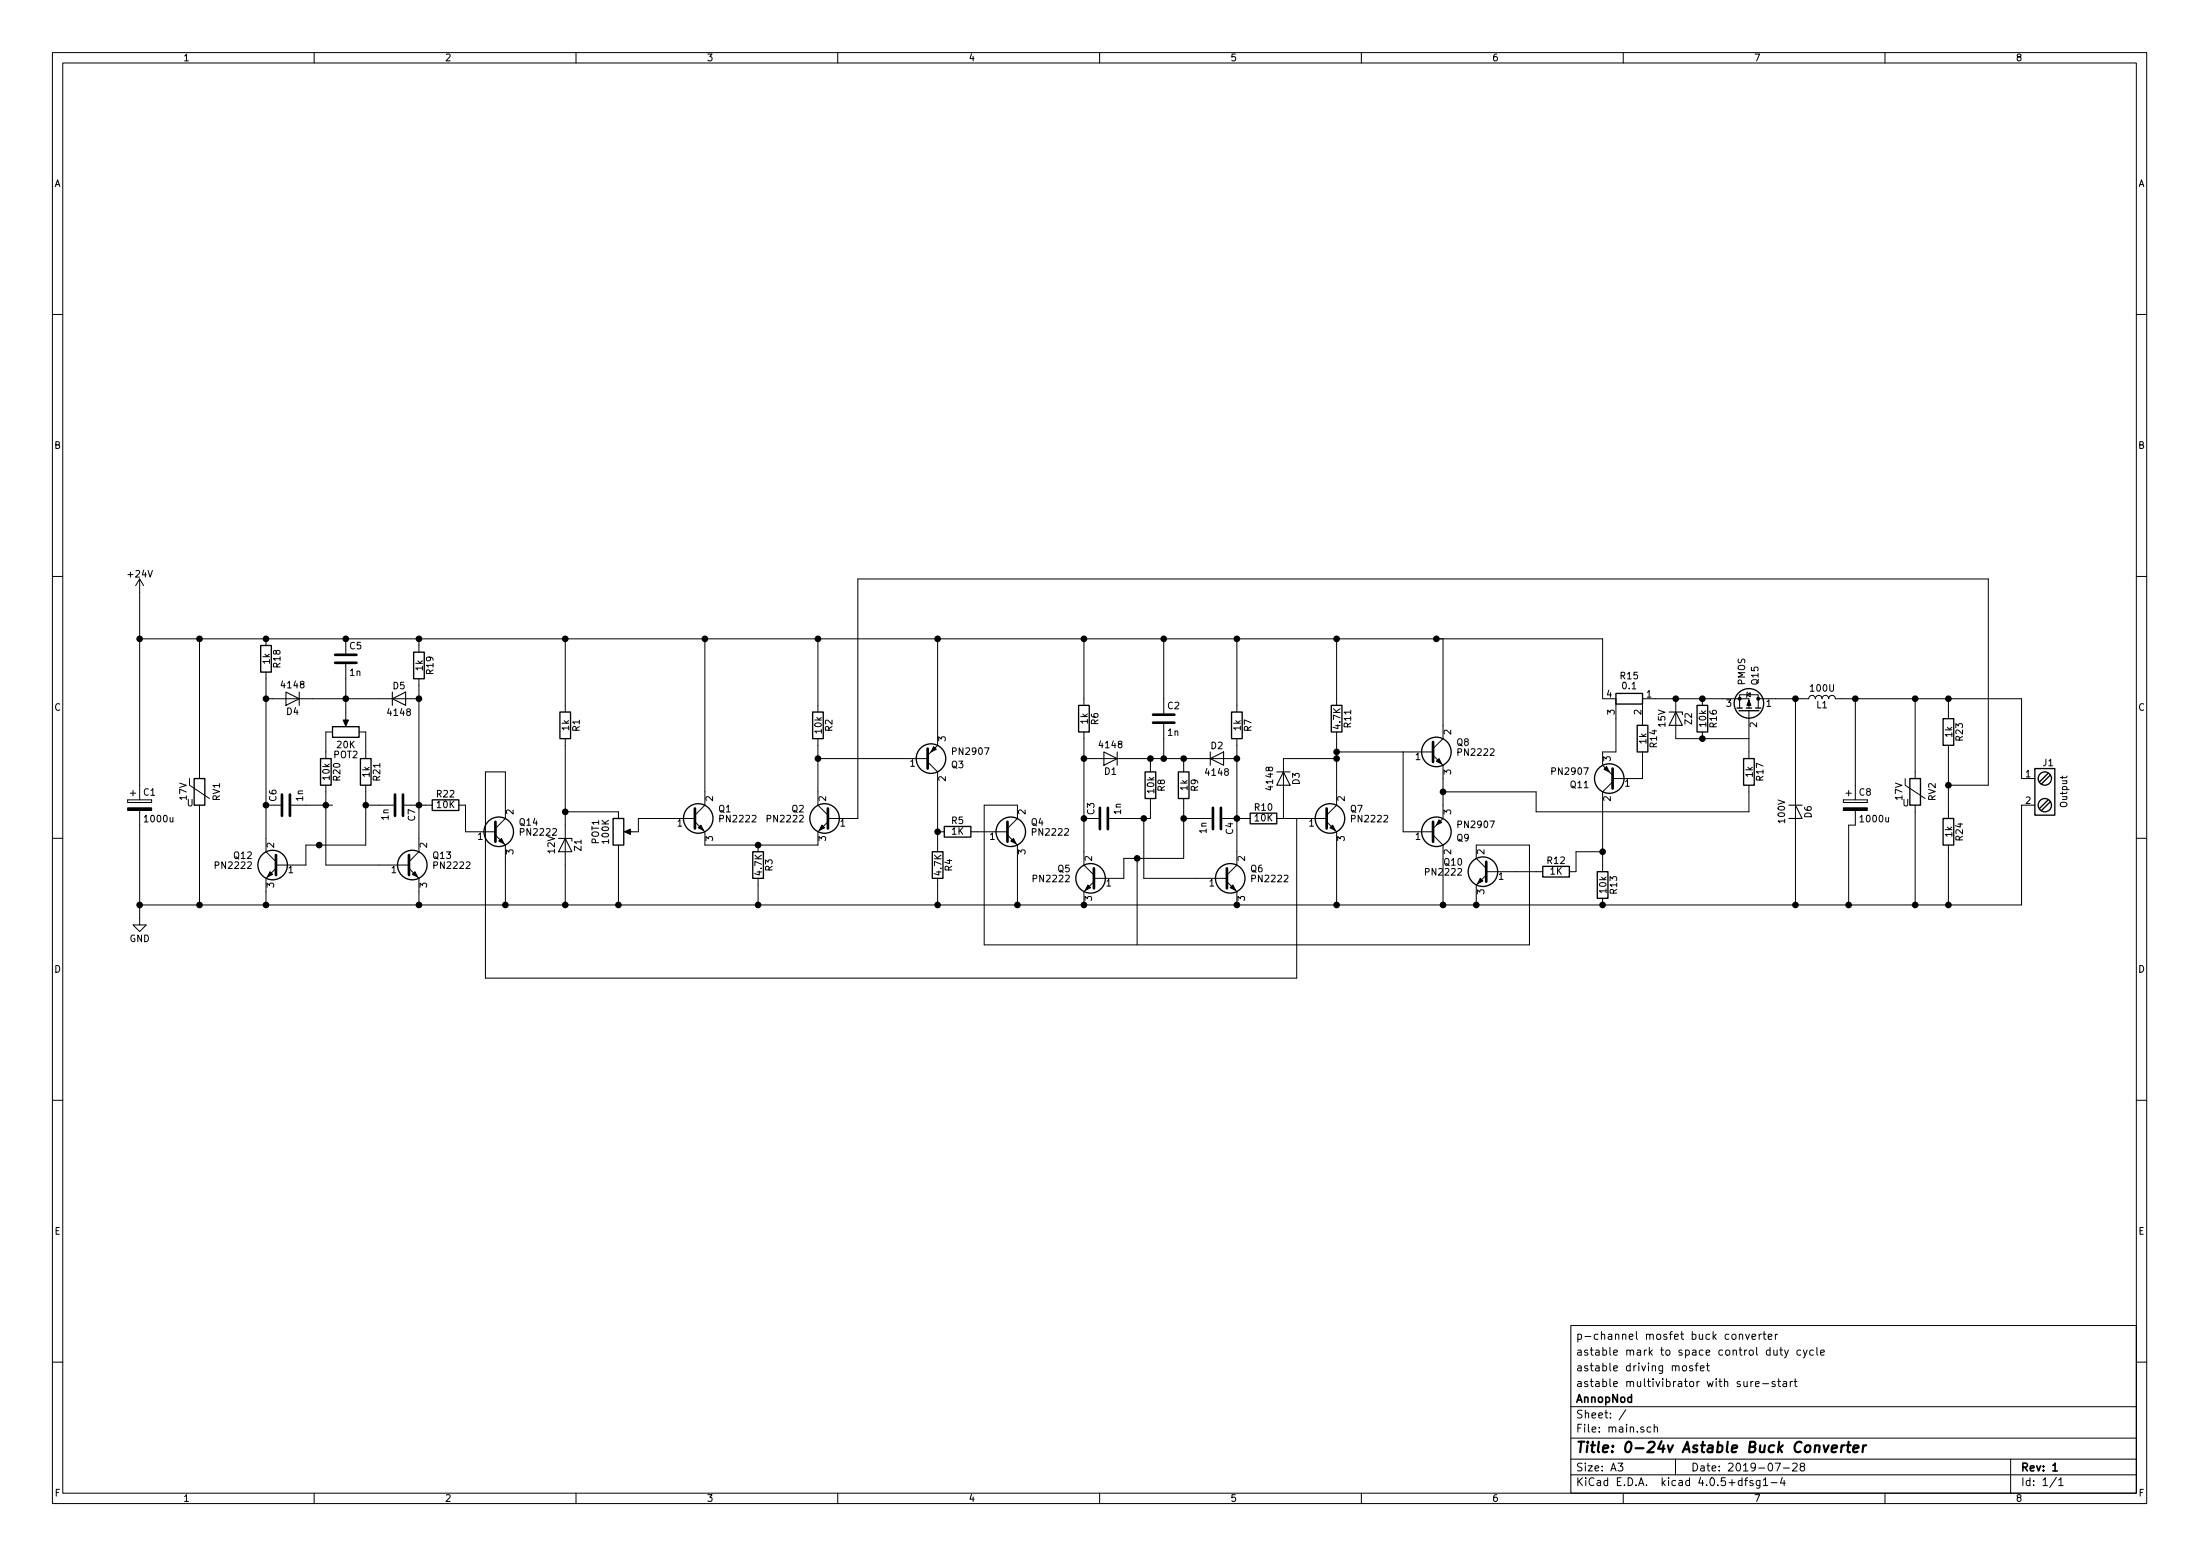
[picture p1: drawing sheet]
<svg xmlns="http://www.w3.org/2000/svg" width="420mm" height="297mm" viewBox="0 0 420 297" stroke-linecap="round" stroke-linejoin="round" font-family="sans-serif">
<g fill="none" stroke="#000" stroke-width=".19">
<path d="M10 10h400v277h-400zM12 12h396v273.1h-396zM60 10v2M110 10v2M160 10v2M210 10v2M260 10v2M310 10v2M360 10v2M10 60h2M408 60h2M10 110h2"/>
<path d="M26.7 110.5l-.8 1.3M26.7 110.5v42.2M26.7 110.5l.7 1.3M408 110h2M26.7 122h279.4v11.4h2.5v10.1h-2.5v2.6l1.9 1.9M38.1 122v26.6M50.8 133.4h29.2M50.8 122v1.2M50.8 128.3v34.3l1.9 1.9M63.5 139.7h-1.3v5.1M66 122v2.8M66 126.8v11.4"/>
<path d="M68.6 139.7h1.2v5.1M80 122v2.5M80 129.6v33l-1.9 1.9M107.9 122v13.9M134.6 122v31.7l-1.9 1.9M156.2 122v13.9M179.1 122v20.3l-1.9 1.9M207 122v12.7M207 139.7v25.4l1.9 1.9M222.2 122v14.2M222.2 138.2v6.6M236.2 122v13.9"/>
<path d="M255.3 139.7v14l-1.9 1.9M255.3 122v12.7M275.6 122v19l-1.9 1.9M320 133.4v7.6h14M325.1 133.4v1.3M325.1 139.7v1.3M333.6 132.6l.7-.4v.8zM333.8 132.1l-.3 1M334 135.2v-1.8h-20.3v5.1M334 135.7v9.1M335.8 133.4v-.8h-3.6v2.6M335.8 133.4h9.6a.63 .63 0 0 1 .7-.6 .63 .63 0 0 1 .6 .6 .63 .63 0 0 1 .6-.6 .63 .63 0 0 1 .7 .6 .63 .63 0 0 1 .6-.6 .63 .63 0 0 1 .6 .6 .63 .63 0 0 1 .7-.6 .63 .63 0 0 1 .6 .6h35.6v15.2h2.5"/>
<path d="M335.8 133.4v1.8M342.9 133.4v39.4M354.3 133.4v19.3M365.8 133.4v15.2M372.1 133.4v3.8M24.4 152.7v.5zM24.4 153.2h4.6zM24.4 152.7h4.6zM24.9 151.4h1M25.4 150.9v1M26.7 154.7v21.9h1.2l-1.2 1.2-1.3-1.2h1.3M29 152.7v.5z"/>
<path d="M36.2 148.6v1.3l3.8 2.5M38.1 153.7v19.1M50.8 153.7h2.8M55.6 153.7h7.9M62.2 149.9v15.2h15.9M69.8 153.7h5.4M69.8 149.9v11.4h-11.4v3.8h-5.7M77.2 153.7h5.3M87.6 153.7h1.3v5.1h5.7M94.6 159.4l1.9 1.9v11.5M107.9 141v31.8M107.9 155h10.2v1.2"/>
<path d="M132.7 156.9l1.9 1.9v2.5h21.6v-2.5l1.9-1.9M132.7 156.2h-10.8v2.6h-2.3M156.2 141v12.7l1.9 1.9M156.2 144.8h21M177.2 145.5l1.9 1.9v15.2M179.1 158.8h1.2M185.4 158.8h7M192.4 159.4l1.9 1.9v11.5M192.4 158.2l1.9-2v-2.5h-6.3v26.7h104.1v-19.1h-10.2v2.6l1.9 1.9M207 156.2h2.8M207 144.8h29.2M218.4 156.2v11.5h15.9"/>
<path d="M219.7 152.4v3.8h-7.9M219.7 144.8v2.6M226.1 156.2h5.3M226.1 144.8v2.6M226.1 152.4v11.5h-11.5v3.8h-5.7M233.4 156.2h5.4M236.2 141v24.1l-1.9 1.9M243.8 156.2h9.6M247.6 156.2v30.5h-154.9v-39.3h3.8v8.8l-1.9 2M253.4 156.9l1.9 1.9v14M255.3 144.8h-10.2v11.4M255.3 143.5h18.4"/>
<path d="M268 143.5v15.3h5.7M273.7 144.2l1.9 1.9v10.1l-1.9 2M273.7 159.4l1.9 1.9v11.5M308 149.3l-1.9 1.9v15.2M313.7 143.5v5.1h-5.7M334 149.9v5.1h-40.6v-3.8h-17.8M352 152.7v.5zM352 153.2h4.6zM352 152.7h4.6zM352.6 151.4h1M353.1 150.9v1M354.3 154.7v2.8h-1.2v15.3"/>
<path d="M356.6 152.7v.5zM363.9 148.6v1.3l3.8 2.5M365.8 153.7v19.1M372.1 149.9h7.6v-39.4h-215.9v45.7h-5.7M372.1 142.3v13.9M388.6 153.7h-2.5v19.1h-359.4M393.9 148.1v.5M394.7 148.1l-.2 .3h-1M10 160h2M52.7 165.8l-1.9 1.9v5.1M78.1 165.8l1.9 1.9v5.1M118.1 161.3v11.5"/>
<path d="M144.8 161.3v1.3M144.8 167.7v5.1M179.1 167.7v5.1M208.9 168.3l-1.9 1.9v2.6M217.2 163.9v16.5M234.3 168.3l1.9 1.9v2.6M283.8 167l-1.9 1.9v3.9M283.8 166.4h10.8M306.1 171.5v1.3M306.1 162.6h-5.1v3.8h-1.3M372.1 161.3v11.5M408 160h2"/>
<path d="M10 210h2M408 210h2M300 253h108v32.1h-108zM332.2 254.8l.2-.1 .4 .1v.9M332.2 254.7v1M333.4 254.7l.3 1 .4-1M334.6 255.2l.7-.1v-.3l-.5-.1-.2 .2 .1 .7h.6M336 254.7v1M336.4 254.7l-.4 .3M336.7 254.7h.6M336.9 254.2v1.3l.4 .2M337.7 255.2l.7-.1v-.3l-.5-.1-.2 .2 .1 .7h.6"/>
<path d="M338.8 257.7v.9l.4 .1 .2-.1M339.1 254.7v1M339.4 257.7v1M339.5 254.7l-.4 .3M339.9 257.7h.6M340.1 257.2v1.3l.4 .2M340.8 257.7l.4 1M341.6 257.7l-.6 1.4-.2 .1M343.9 257.8l-.4-.1-.3 .3 .1 .6 .2 .1 .4-.1M344.4 257.7l.4 1M345.1 257.7l-.5 1.4-.2 .1M346.3 257.8l-.4-.1-.3 .3 .1 .6 .2 .1 .4-.1"/>
<path d="M347 257.2v1.3l.2 .2M347.7 258.2l.7-.1v-.3l-.5-.1-.2 .2 .1 .7h.6M10 260h2M300 278.5h108M300 274.5h108M300 268.5h108M309 279.3h.9l-.5 .6 .5 .1v.7l-.2 .1-.7-.1M310.5 269.1l-1.3 2M315.3 272.5l-.5-.1-.2 .3v.6l.2 .1 .5-.1M315.9 272.5l.2-.1 .4 .1 .1 .9M315.9 271.9v1.5M320 278.5v3"/>
<path d="M321.4 260.8l.2-.1 .4 .1 .1 .6-.1 .2-.4 .1-.2-.1zM323.2 260.8a.37 .37 0 0 0-.5 .1v.2l.5 .2 .1 .1-.2 .3-.4-.1M323.7 260.7h.6M324.3 260.2l-.3 .2v1.3M324.7 261.2l.8-.1-.1-.3-.4-.1-.3 .2 .1 .7h.6M325.9 260.7h.6M326.1 260.2v1.3l.4 .2M334.4 263.7v1M334.8 263.7l-.4 .3M335.3 264.2l.7-.1-.1-.3-.4-.1-.2 .2v.7h.6M336.6 264.1h1.2M339 263.8a.37 .37 0 0 0-.6 .1l.1 .2 .5 .2 .1 .1-.3 .3-.4-.1"/>
<path d="M339 279.3h1l-.6 1.5M339.5 263.7h.6M339.7 263.2v1.3l.4 .2M340.6 263.8h.5l.1 .9M341.2 264.1h-.5l-.2 .2 .2 .4 .5-.1M341.9 263.7v1M342.3 263.7l-.4 .3M342.4 279.5l.6-.2 .2 .4-.9 1.1h.9M342.6 263.7h.6M342.8 263.2v1.3l.4 .2M344.1 279.9l-.3-.2 .1-.2 .2-.2 .4 .1 .2 .2-.1 .2-.5 .1-.3 .3 .1 .5 .2 .1h.3l.3-.3v-.3l-.3-.3M384 278.5v6.6"/>
<path d="M408 260h2M60 285.1v1.9M110 285.1v1.9M160 285.1v1.9M210 285.1v1.9M260 285.1v1.9M300 281.5h108M310 285.1v1.9M333.2 282.6h.6M333.8 282.1l-.4 .2v1.3M334.8 282.7a.37 .37 0 0 0-.6 .1l.1 .2 .5 .2v.1l-.2 .3-.4-.1M336.1 282.6v1.4l-.3 .1-.3-.1"/>
<path d="M336.1 282.7l-.4-.1-.3 .3 .1 .6 .2 .1 .4-.1M336.8 282.5l.4-.4v1.5M336.8 283.6h.8M338.3 283h1.1M340.4 282l-.4 1.1h1M340.6 280.2h1.1M340.7 282.6v1M360 285.1v1.9M392.7 282l-1.2 2M393.2 282.5l.4-.4v1.5M393.2 283.6h.8"/>
</g>
<path d="M392 280.8h.9" fill="none" stroke="#000" stroke-width=".3"/>
<path d="M349.8 276.6l1-.2v-.4l-.6-.1-.3 .3v.9l.1 .1 .6-.1M351.7 275.9l-.1 1.3M352.3 275.9l-.4 .1-.2 .3M352.7 275.9h.8M353.1 275.2l-.2 1.7v.2l.4 .1M353.9 276.6l1-.2v-.4l-.6-.1-.3 .3v.9l.2 .1 .5-.1M355.9 275.9l-.2 1.3M356.4 275.9l-.4 .1-.2 .3" fill="none" stroke="#000" stroke-width=".41"/>
<g fill="#000" stroke="#000" stroke-width=".19">
<path d="M65.5 137.5h1l-.5 1.1zM334 133.6l.4 1.1h-.8zM24.4 154.2h4.6v.5h-4.6zM119.3 158.8l1.1-.5v1zM133.3 158l.6-.5 .5 1zM157 157.5l.5 .5-1 .5zM178.3 142.5l.5 .5-1 .5zM254.5 157.5l.5 1-1-.5zM274.3 145.3l.5-.5 .5 1zM274.8 156.5l.5 .5-1 .5zM306.3 146.8l.5-.5 .5 1.1zM352 154.2h4.6v.5h-4.6z"/>
<path d="M51.6 166.4l.5 .5-1 .5zM78.7 166.9l.5-.5 .6 1zM95.2 160.6l.6-.5 .5 1zM193.5 160.1l.6 1-1.1-.5zM207.8 168.9l.5 .6-1 .5zM234.9 169.5l.6-.6 .5 1.1zM282.7 167.7l.5 .5-1 .5z"/>
<circle cx="332.2" cy="133.4" r=".28"/>
<circle cx="335.8" cy="133.4" r=".28"/>
</g>
<g fill="none" stroke="#000" stroke-width=".25">
<path d="M49.8 123.2h2v5.1h-2zM63.5 138.7h5.1v2.1h-5.1zM79 124.5h2v5.1h-2zM106.9 135.9h2.1v5.1h-2.1zM155.2 135.9h2v5.1h-2zM206 134.7h2v5h-2zM235.2 135.9h2v5.1h-2zM254.3 134.7h2v5h-2zM308.6 132.4h5.1v2h-5.1zM312.7 138.5h2v5h-2zM324.1 134.7h2v5h-2zM331.7 135.2h1"/>
<path d="M332.1 135.7h3.8M333.5 135.2h1M335.3 135.2h1M371.1 137.2h2v5.1h-2zM37.1 148.6h2v5.1h-2zM61.2 144.8h2v5.1h-2zM68.8 144.8h2.1v5.1h-2.1zM82.5 152.7h5.1v2h-5.1zM117.1 156.2h2v5.1h-2zM180.3 157.8h5.1v2h-5.1zM218.7 147.4h2v5h-2zM225 147.4h2.1v5h-2.1z"/>
<path d="M238.8 155.2h5v2.1h-5zM333 144.8h2v5.1h-2zM364.7 148.6h2.1v5.1h-2.1zM371.1 156.2h2v5.1h-2zM388.6 146.7h3.8v8.9h-3.8zM391.2 147.6l-1.7 1.7M391.2 152.7l-1.7 1.6M391.5 153.1l-1.6 1.6M391.5 148l-1.6 1.6M143.8 162.6h2v5.1h-2zM178.1 162.6h2v5.1h-2zM294.6 165.4h5.1v2h-5.1z"/>
<path d="M305.1 166.4h2v5.1h-2z"/>
<circle cx="334" cy="134.3" r="2.82"/>
<circle cx="95.2" cy="158.8" r="2.82"/>
<circle cx="133.3" cy="156.2" r="2.82"/>
<circle cx="157.5" cy="156.2" r="2.82"/>
<circle cx="177.8" cy="144.8" r="2.82"/>
<circle cx="193" cy="158.8" r="2.82"/>
<circle cx="254" cy="156.2" r="2.82"/>
<circle cx="274.3" cy="143.5" r="2.82"/>
<circle cx="274.3" cy="158.8" r="2.82"/>
<circle cx="307.3" cy="148.6" r="2.82"/>
<circle cx="390.5" cy="153.7" r="1.27"/>
<circle cx="390.5" cy="148.6" r="1.27"/>
<circle cx="52.1" cy="165.1" r="2.82"/>
<circle cx="78.7" cy="165.1" r="2.82"/>
<circle cx="208.3" cy="167.7" r="2.82"/>
<circle cx="234.9" cy="167.7" r="2.82"/>
<circle cx="283.2" cy="166.4" r="2.82"/>
</g>
<g fill="none" stroke="#000" stroke-width=".2">
<path d="M54.6 132.1l2.5 1.3-2.5 1.3zM57.1 132.1v2.6M74.9 133.4l2.6-1.3v2.6zM74.9 132.1v2.6M318.8 135.9h2.5v.5M320 135.9l1.3 2.6h-2.5zM210.8 143.5l2.6 1.3-2.6 1.3zM213.4 143.5v2.6M231.1 144.8l2.6-1.3v2.6zM231.1 143.5v2.6M243.8 147.4h2.6M245.1 147.4l1.3 2.5h-2.6z"/>
<path d="M341.6 153.7h2.6M342.9 153.7l1.3 2.5h-2.6M106.7 160.1h2.5v.5M107.9 160.1l1.3 2.5h-2.5z"/>
</g>
<g fill="none" stroke="#000" stroke-width=".51">
<path d="M64 126.5h4.1M64 125h4.1M220.2 138h4.1M220.2 136.4h4.1M53.8 151.7v4M55.4 151.7v4M75.4 151.7v4M77 151.7v4M94.6 156.9v3.8M132.7 154.3v3.9M158.1 154.3v3.9M177.2 142.9v3.8"/>
<path d="M192.4 156.9v3.8M210.1 154.2v4.1M211.6 154.2v4.1M231.6 154.2v4.1M233.2 154.2v4.1M253.4 154.3v3.9M273.7 141.6v3.9M273.7 156.9v3.8M308 146.7v3.8M52.7 163.2v3.8M78.1 163.2v3.8M208.9 165.8v3.8"/>
<path d="M234.3 165.8v3.8M283.8 164.5v3.8"/>
</g>
<g fill="#000" stroke="#000" stroke-width=".25">
<circle cx="26.7" cy="122" r=".51"/>
<circle cx="38.1" cy="122" r=".51"/>
<circle cx="50.8" cy="133.4" r=".51"/>
<circle cx="50.8" cy="122" r=".51"/>
<circle cx="66" cy="122" r=".51"/>
<circle cx="66" cy="133.4" r=".51"/>
<circle cx="80" cy="133.4" r=".51"/>
<circle cx="80" cy="122" r=".51"/>
<circle cx="108" cy="122" r=".51"/>
<circle cx="134.6" cy="122" r=".51"/>
<circle cx="156.2" cy="122" r=".51"/>
<circle cx="179.1" cy="122" r=".51"/>
<circle cx="207" cy="122" r=".51"/>
<circle cx="222.3" cy="122" r=".51"/>
<circle cx="236.2" cy="122" r=".51"/>
<circle cx="255.3" cy="122" r=".51"/>
<circle cx="274.3" cy="122" r=".51"/>
<circle cx="320" cy="133.4" r=".51"/>
<circle cx="325.1" cy="133.4" r=".51"/>
<circle cx="342.9" cy="133.4" r=".51"/>
<circle cx="354.3" cy="133.4" r=".51"/>
<circle cx="365.8" cy="133.4" r=".51"/>
<circle cx="372.1" cy="133.4" r=".51"/>
<circle cx="50.8" cy="153.7" r=".51"/>
<circle cx="62.2" cy="153.7" r=".51"/>
<circle cx="69.9" cy="153.7" r=".51"/>
<circle cx="80" cy="153.7" r=".51"/>
<circle cx="108" cy="155" r=".51"/>
<circle cx="156.2" cy="144.8" r=".51"/>
<circle cx="179.1" cy="158.8" r=".51"/>
<circle cx="207" cy="144.8" r=".51"/>
<circle cx="207" cy="156.2" r=".51"/>
<circle cx="218.4" cy="156.2" r=".51"/>
<circle cx="219.7" cy="144.8" r=".51"/>
<circle cx="222.3" cy="144.8" r=".51"/>
<circle cx="226.1" cy="144.8" r=".51"/>
<circle cx="226.1" cy="156.2" r=".51"/>
<circle cx="236.2" cy="156.2" r=".51"/>
<circle cx="236.2" cy="144.8" r=".51"/>
<circle cx="255.3" cy="144.8" r=".51"/>
<circle cx="255.3" cy="143.5" r=".51"/>
<circle cx="275.6" cy="151.2" r=".51"/>
<circle cx="325.1" cy="141" r=".51"/>
<circle cx="372.1" cy="149.9" r=".51"/>
<circle cx="26.7" cy="172.8" r=".51"/>
<circle cx="38.1" cy="172.8" r=".51"/>
<circle cx="50.8" cy="172.8" r=".51"/>
<circle cx="61" cy="161.3" r=".51"/>
<circle cx="80" cy="172.8" r=".51"/>
<circle cx="96.5" cy="172.8" r=".51"/>
<circle cx="108" cy="172.8" r=".51"/>
<circle cx="118.1" cy="172.8" r=".51"/>
<circle cx="144.8" cy="161.3" r=".51"/>
<circle cx="144.8" cy="172.8" r=".51"/>
<circle cx="179.1" cy="172.8" r=".51"/>
<circle cx="194.3" cy="172.8" r=".51"/>
<circle cx="207" cy="172.8" r=".51"/>
<circle cx="217.2" cy="163.9" r=".51"/>
<circle cx="236.2" cy="172.8" r=".51"/>
<circle cx="255.3" cy="172.8" r=".51"/>
<circle cx="275.6" cy="172.8" r=".51"/>
<circle cx="281.9" cy="172.8" r=".51"/>
<circle cx="306.1" cy="162.6" r=".51"/>
<circle cx="306.1" cy="172.8" r=".51"/>
<circle cx="342.9" cy="172.8" r=".51"/>
<circle cx="353.1" cy="172.8" r=".51"/>
<circle cx="365.8" cy="172.8" r=".51"/>
<circle cx="372.1" cy="172.8" r=".51"/>
</g>
<text font-size="2.8" x="301" y="277.3">Title: 0-24v Astable Buck Converter</text>
<g font-size="2.1">
<text x="301" y="255.8">p-channel mosfet buck converter</text>
<text x="301" y="261.8">astable driving mosfet</text>
<text x="301" y="258.8">astable mark to space control duty cycle</text>
<text x="301" y="267.8">AnnopNod</text>
<text x="301" y="264.8">astable multivibrator with sure-start</text>
<text x="301" y="273.5">File: main.sch</text>
<text x="301" y="270.8">Sheet: /</text>
<text x="301" y="280.9">Size: A3</text>
<text x="323" y="280.9">Date: 2019-07-28</text>
<text x="386" y="280.9">Rev: 1</text>
<text x="301" y="283.7">KiCad E.D.A. kicad 4.0.5+dfsg1-4</text>
<text x="386" y="283.7">Id: 1/1</text>
</g>
<g font-size="1.8">
<text x="35" y="11.7">1</text>
<text x="85" y="11.7">2</text>
<text x="135" y="11.7">3</text>
<text x="185" y="11.7">4</text>
<text x="235" y="11.7">5</text>
<text x="285" y="11.7">6</text>
<text x="335" y="11.7">7</text>
<text x="385" y="11.7">8</text>
<text x="10.4" y="35.7">A</text>
<text x="408.4" y="35.7">A</text>
<text x="10.4" y="85.7">B</text>
<text x="408.4" y="85.7">B</text>
<text x="24.6" y="110.2">+24V</text>
<text x="66.8" y="123.9">C5</text>
<text x="51.5" y="126.7" transform="rotate(-90 51.5 126.7)">1k</text>
<text x="53.5" y="127.4" transform="rotate(-90 53.5 127.4)">R18</text>
<text x="53.9" y="131.4">4148</text>
<text x="66.8" y="129">1n</text>
<text x="75.1" y="131.6">D5</text>
<text x="80.7" y="128" transform="rotate(-90 80.7 128)">1k</text>
<text x="82.8" y="128.7" transform="rotate(-90 82.8 128.7)">R19</text>
<text x="309.5" y="129.7">R15</text>
<text x="309.9" y="131.6">0.1</text>
<text x="333.3" y="130.8" transform="rotate(-90 333.3 130.8)">PMOS</text>
<text x="335.8" y="130.6" transform="rotate(-90 335.8 130.6)">Q15</text>
<text x="10.4" y="135.7">C</text>
<text x="54.8" y="136.5">D4</text>
<text x="74.2" y="136.6">4148</text>
<text x="223" y="135.4">C2</text>
<text x="306.9" y="133.1">4</text>
<text x="308.4" y="136.4" transform="rotate(-90 308.4 136.4)">3</text>
<text x="313.4" y="136.4" transform="rotate(-90 313.4 136.4)">2</text>
<text x="314.5" y="133.1">1</text>
<text x="329.7" y="134.9">3</text>
<text x="337.3" y="134.9">1</text>
<text x="345.9" y="132">100U</text>
<text x="347" y="135.2">L1</text>
<text x="408.4" y="135.7">C</text>
<text x="64.4" y="142.8">20K</text>
<text x="108.7" y="139.4" transform="rotate(-90 108.7 139.4)">1k</text>
<text x="110.7" y="139.6" transform="rotate(-90 110.7 139.6)">R1</text>
<text x="156.9" y="139.9" transform="rotate(-90 156.9 139.9)">10k</text>
<text x="159" y="139.6" transform="rotate(-90 159 139.6)">R2</text>
<text x="180.6" y="141.5" transform="rotate(-90 180.6 141.5)">3</text>
<text x="207.7" y="138.2" transform="rotate(-90 207.7 138.2)">1k</text>
<text x="209.8" y="138.3" transform="rotate(-90 209.8 138.3)">R6</text>
<text x="210.1" y="142.8">4148</text>
<text x="223" y="140.4">1n</text>
<text x="231.3" y="143">D2</text>
<text x="236.9" y="139.4" transform="rotate(-90 236.9 139.4)">1k</text>
<text x="239" y="139.6" transform="rotate(-90 239 139.6)">R7</text>
<text x="256" y="139.1" transform="rotate(-90 256 139.1)">4.7K</text>
<text x="258" y="138.8" transform="rotate(-90 258 138.8)">R11</text>
<text x="277.1" y="140.2" transform="rotate(-90 277.1 140.2)">2</text>
<text x="278.2" y="142.4">Q8</text>
<text x="314.4" y="142" transform="rotate(-90 314.4 142)">1k</text>
<text x="316.4" y="142.6" transform="rotate(-90 316.4 142.6)">R14</text>
<text x="318" y="138.8" transform="rotate(-90 318 138.8)">15V</text>
<text x="323.1" y="138.2" transform="rotate(-90 323.1 138.2)">Z2</text>
<text x="325.8" y="138.7" transform="rotate(-90 325.8 138.7)">10k</text>
<text x="327.9" y="138.8" transform="rotate(-90 327.9 138.8)">R16</text>
<text x="335.5" y="138.8" transform="rotate(-90 335.5 138.8)">2</text>
<text x="372.8" y="140.7" transform="rotate(-90 372.8 140.7)">1k</text>
<text x="374.9" y="141.4" transform="rotate(-90 374.9 141.4)">R23</text>
<text x="62.9" y="148.8" transform="rotate(-90 62.9 148.8)">10k</text>
<text x="63.7" y="144.7">POT2</text>
<text x="65" y="149" transform="rotate(-90 65 149)">R20</text>
<text x="70.6" y="148.3" transform="rotate(-90 70.6 148.3)">1k</text>
<text x="72.6" y="149" transform="rotate(-90 72.6 149)">R21</text>
<text x="173.8" y="146.3">1</text>
<text x="180.6" y="149.1" transform="rotate(-90 180.6 149.1)">2</text>
<text x="181.7" y="146.6">Q3</text>
<text x="182.1" y="144.1">PN2907</text>
<text x="211" y="147.9">D1</text>
<text x="230.5" y="148.1">4148</text>
<text x="248.2" y="149.7" transform="rotate(-90 248.2 149.7)">D3</text>
<text x="270.3" y="145.1">1</text>
<text x="277.1" y="147.8" transform="rotate(-90 277.1 147.8)">3</text>
<text x="278.7" y="144.3">PN2222</text>
<text x="296.6" y="147.9">PN2907</text>
<text x="307.6" y="145.3" transform="rotate(-90 307.6 145.3)">3</text>
<text x="334.7" y="148.3" transform="rotate(-90 334.7 148.3)">1k</text>
<text x="336.8" y="149" transform="rotate(-90 336.8 149)">R17</text>
<text x="386.9" y="148.4">1</text>
<text x="390.2" y="146.2">J1</text>
<text x="27.4" y="151.9">C1</text>
<text x="35.6" y="152.7" transform="rotate(-90 35.6 152.7)">17V</text>
<text x="35.7" y="153.9">U</text>
<text x="42" y="152.8" transform="rotate(-90 42 152.8)">RV1</text>
<text x="52.8" y="152.9" transform="rotate(-90 52.8 152.9)">C6</text>
<text x="57.9" y="152.9" transform="rotate(-90 57.9 152.9)">1n</text>
<text x="83.5" y="152.2">R22</text>
<text x="83.5" y="154.2">10K</text>
<text x="98" y="155.5" transform="rotate(-90 98 155.5)">2</text>
<text x="136.1" y="152.9" transform="rotate(-90 136.1 152.9)">2</text>
<text x="137.3" y="155.1">Q1</text>
<text x="151.2" y="155.1">Q2</text>
<text x="157.7" y="152.9" transform="rotate(-90 157.7 152.9)">2</text>
<text x="195.8" y="155.5" transform="rotate(-90 195.8 155.5)">2</text>
<text x="209" y="155.5" transform="rotate(-90 209 155.5)">C3</text>
<text x="214.1" y="155.4" transform="rotate(-90 214.1 155.4)">1n</text>
<text x="220.4" y="151.4" transform="rotate(-90 220.4 151.4)">10k</text>
<text x="222.5" y="151" transform="rotate(-90 222.5 151)">R8</text>
<text x="226.8" y="150.9" transform="rotate(-90 226.8 150.9)">1k</text>
<text x="228.8" y="151" transform="rotate(-90 228.8 151)">R9</text>
<text x="239.7" y="154.7">R10</text>
<text x="243.1" y="150.6" transform="rotate(-90 243.1 150.6)">4148</text>
<text x="256.8" y="152.9" transform="rotate(-90 256.8 152.9)">2</text>
<text x="257.9" y="155.1">Q7</text>
<text x="277.1" y="155.5" transform="rotate(-90 277.1 155.5)">3</text>
<text x="300" y="150.4">Q11</text>
<text x="307.6" y="152.9" transform="rotate(-90 307.6 152.9)">2</text>
<text x="310.3" y="150.2">1</text>
<text x="355.1" y="151.9">C8</text>
<text x="363.3" y="152.7" transform="rotate(-90 363.3 152.7)">17V</text>
<text x="363.3" y="153.9">U</text>
<text x="369.6" y="152.8" transform="rotate(-90 369.6 152.8)">RV2</text>
<text x="386.9" y="153.5">2</text>
<text x="394.8" y="154" transform="rotate(-90 394.8 154)">Output</text>
<text x="27.8" y="157">1000u</text>
<text x="52.3" y="161.8" transform="rotate(-90 52.3 161.8)">2</text>
<text x="74.2" y="156.5" transform="rotate(-90 74.2 156.5)">1n</text>
<text x="79.3" y="156.7" transform="rotate(-90 79.3 156.7)">C7</text>
<text x="81.5" y="161.8" transform="rotate(-90 81.5 161.8)">2</text>
<text x="91.3" y="160.3">1</text>
<text x="99.3" y="157.6">Q14</text>
<text x="99.6" y="159.5">PN2222</text>
<text x="114.4" y="161.1" transform="rotate(-90 114.4 161.1)">POT1</text>
<text x="116.3" y="160.9" transform="rotate(-90 116.3 160.9)">100K</text>
<text x="129.4" y="157.8">1</text>
<text x="136.1" y="160.5" transform="rotate(-90 136.1 160.5)">3</text>
<text x="137.7" y="157">PN2222</text>
<text x="146.7" y="157">PN2222</text>
<text x="157.7" y="160.5" transform="rotate(-90 157.7 160.5)">3</text>
<text x="160.5" y="157.8">1</text>
<text x="181.8" y="157.3">R5</text>
<text x="181.8" y="159.3">1K</text>
<text x="189.1" y="160.3">1</text>
<text x="197" y="157.6">Q4</text>
<text x="197.4" y="159.5">PN2222</text>
<text x="230.4" y="159.1" transform="rotate(-90 230.4 159.1)">1n</text>
<text x="235.5" y="159.2" transform="rotate(-90 235.5 159.2)">C4</text>
<text x="239.7" y="156.8">10K</text>
<text x="250" y="157.8">1</text>
<text x="256.8" y="160.5" transform="rotate(-90 256.8 160.5)">3</text>
<text x="258.3" y="157">PN2222</text>
<text x="270.3" y="160.3">1</text>
<text x="278.2" y="160.6">Q9</text>
<text x="278.7" y="158.1">PN2907</text>
<text x="340.9" y="157" transform="rotate(-90 340.9 157)">100V</text>
<text x="346" y="156.1" transform="rotate(-90 346 156.1)">D6</text>
<text x="355.5" y="157">1000u</text>
<text x="372.8" y="159.8" transform="rotate(-90 372.8 159.8)">1k</text>
<text x="374.9" y="160.4" transform="rotate(-90 374.9 160.4)">R24</text>
<text x="41.3" y="165.8">PN2222</text>
<text x="44.7" y="163.9">Q12</text>
<text x="55.1" y="166.7">1</text>
<text x="74.8" y="166.7">1</text>
<text x="82.8" y="163.9">Q13</text>
<text x="83.1" y="165.8">PN2222</text>
<text x="98" y="163.1" transform="rotate(-90 98 163.1)">3</text>
<text x="105.9" y="162.9" transform="rotate(-90 105.9 162.9)">12V</text>
<text x="111" y="162.3" transform="rotate(-90 111 162.3)">Z1</text>
<text x="145.5" y="167" transform="rotate(-90 145.5 167)">4.7K</text>
<text x="147.5" y="166.3" transform="rotate(-90 147.5 166.3)">R3</text>
<text x="179.8" y="167" transform="rotate(-90 179.8 167)">4.7K</text>
<text x="181.8" y="166.3" transform="rotate(-90 181.8 166.3)">R4</text>
<text x="195.8" y="163.1" transform="rotate(-90 195.8 163.1)">3</text>
<text x="202" y="166.5">Q5</text>
<text x="208.5" y="164.3" transform="rotate(-90 208.5 164.3)">2</text>
<text x="237.7" y="164.3" transform="rotate(-90 237.7 164.3)">2</text>
<text x="238.9" y="166.5">Q6</text>
<text x="272.5" y="167.1">PN2222</text>
<text x="275.8" y="165.2">Q10</text>
<text x="277.1" y="163.1" transform="rotate(-90 277.1 163.1)">2</text>
<text x="283.5" y="163.1" transform="rotate(-90 283.5 163.1)">2</text>
<text x="286.2" y="167.9">1</text>
<text x="295.6" y="164.9">R12</text>
<text x="296.1" y="166.9">1K</text>
<text x="52.3" y="169.4" transform="rotate(-90 52.3 169.4)">3</text>
<text x="81.5" y="169.4" transform="rotate(-90 81.5 169.4)">3</text>
<text x="197.5" y="168.4">PN2222</text>
<text x="208.5" y="172" transform="rotate(-90 208.5 172)">3</text>
<text x="211.3" y="169.2">1</text>
<text x="231" y="169.2">1</text>
<text x="237.7" y="172" transform="rotate(-90 237.7 172)">3</text>
<text x="239.3" y="168.4">PN2222</text>
<text x="283.5" y="170.7" transform="rotate(-90 283.5 170.7)">3</text>
<text x="306.8" y="170.4" transform="rotate(-90 306.8 170.4)">10k</text>
<text x="308.8" y="170.6" transform="rotate(-90 308.8 170.6)">R13</text>
<text x="24.7" y="179.8">GND</text>
<text x="10.4" y="185.7">D</text>
<text x="408.4" y="185.7">D</text>
<text x="10.4" y="235.7">E</text>
<text x="408.4" y="235.7">E</text>
<text x="10.5" y="285.7">F</text>
<text x="35" y="286.7">1</text>
<text x="85" y="286.7">2</text>
<text x="135" y="286.7">3</text>
<text x="185" y="286.7">4</text>
<text x="235" y="286.7">5</text>
<text x="285" y="286.7">6</text>
<text x="335" y="286.7">7</text>
<text x="385" y="286.7">8</text>
<text x="408.5" y="285.7">F</text>
</g>
</svg>
